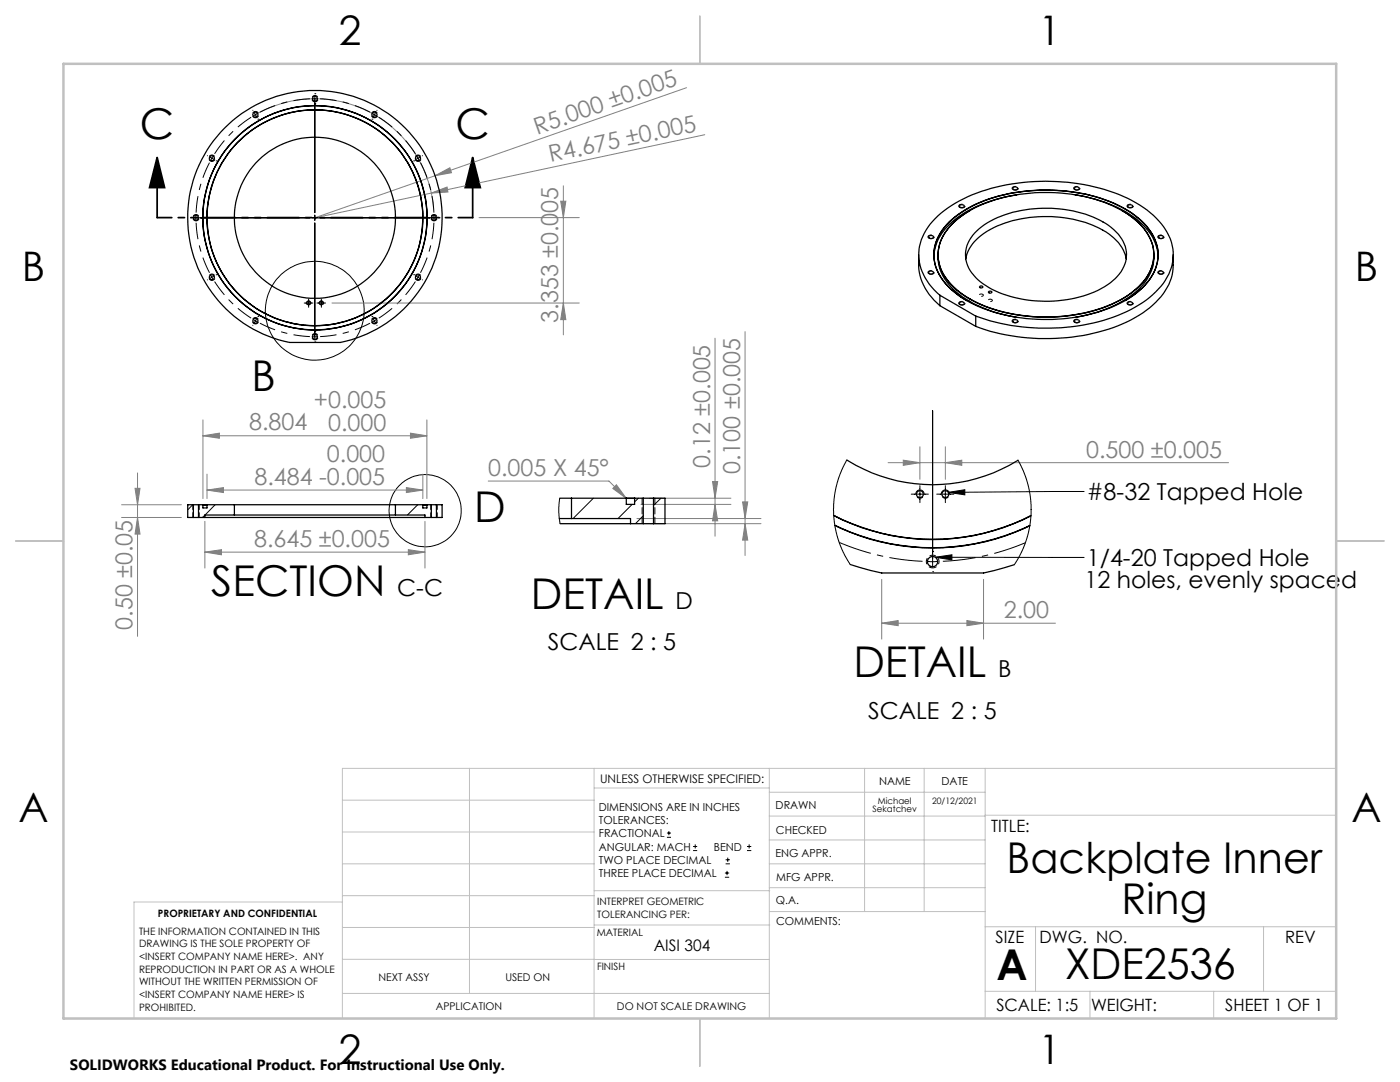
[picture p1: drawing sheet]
<svg xmlns="http://www.w3.org/2000/svg" width="279mm" height="216mm" viewBox="0 0 279 216" stroke-linecap="round" stroke-linejoin="round" font-family="sans-serif">
<g fill="none" stroke="#000" stroke-width=".2">
<path d="M62.3 19.7h1.1M62.8 18.7h.1M62.8 19.2v23.2M41.4 31.1h.1M41.8 31.3l.5 .3M42.3 31.6l-.3 .4M42.3 31.6l.4 .2M42.5 31.2l-.2 .4M43.1 32.1h.1M50.4 22h.1M50.7 22.4l.3 .5M51 22.9l-.4 .2"/>
<path d="M51 22.9l.2 .4M51.4 22.6l-.4 .3M51.5 23.8h.1M62.8 20.7h.1M74.2 23.8h.1M74.3 22.6l.4 .3M74.7 22.9l.4 .2M74.7 22.9l-.2 .4M75 22.4l-.3 .5M75.2 22h.1M82.5 32.1h.1M83.1 31.2l.3 .4"/>
<path d="M83.4 31.6l.3 .4M83.4 31.6l-.4 .2M83.9 31.3l-.5 .3M84.3 31.1h.1M38.1 43.5h.1M38.6 43.5h23.2M39.1 42.9v1.1M40.1 43.5h.1M41.4 55.8h.1M42 54.9l.3 .4M42.3 55.3l.2 .5M42.3 55.3l-.5 .3"/>
<path d="M42.7 55.1l-.4 .2M43.1 54.8h.1M61.6 59.6v1.7M62.3 43.5h1.1M62.8 42.9v1.1M62.8 44.5v23.2M63.9 43.5h23.2M64.1 59.6v1.7M82.5 54.8h.1M83 55.1l.4 .2M83.4 55.3l-.3 .5M83.4 55.3l.5 .3"/>
<path d="M83.7 54.9l-.3 .4M84.3 55.8h.1M85.6 43.5h.1M86.6 42.9v1.1M87.6 43.5h.1M50.4 64.9h.1M50.6 63.7l.4 .3M51 64l.4 .3M51 64l-.3 .5M51.2 63.6l-.2 .4M51.5 63.1h.1M60.7 60.5h1.7"/>
<path d="M62.3 67.2h1.1M62.8 68.2h.1M62.8 66.2h.1M63.3 60.5h1.7M74.2 63.1h.1M74.5 63.6l.2 .4M74.7 64l-.4 .3M74.7 64l.3 .5M75.1 63.7l-.4 .3M75.2 64.9h.1M181.9 98.6h3.4M183.6 96.9v3.4"/>
<path d="M186.1 82v31.1M186.9 98.6h3.5M188.7 96.9v3.4M189.3 98.2l3.2-.5v1zM216.4 98.1l-27.1 .1M185.1 112h2M186.1 114.1h.1M186.1 110h.1M186.7 111.2h29.7M186.7 111.2l3.3-.5v1zM133.1 167.1h.8M133.1 166.2h.8"/>
<path d="M133.5 165.8v.9M138.3 169.7h.8M138.3 168.9h.8M138.7 168.5v.8M144.7 175h.8M144.7 174.2h.8M144.8 172.4h.9M144.8 171.6h.9M145.1 173.8v.8M145.2 171.1v.9M149.1 169.7h.8M149.1 168.9h.8"/>
<path d="M149.5 168.5v.8"/>
<circle cx="62.8" cy="62" r="9.9"/>
<circle cx="84.8" cy="101.9" r="7.2"/>
</g>
<path d="M31.4 31.4l1.4 6h-3zM31.4 31.4v12M94.3 31.4l1.5 6h-2.9zM94.3 31.4v12" fill="none" stroke="#000" stroke-width=".35"/>
<g fill="none" stroke="#808080" stroke-width=".2">
<path d="M137 17.5l-50.2 17.6M51.2 22.8a23.8 23.8 0 0 1 35.3 18.8M86.1 38.5l3.1-1.2 .2 1zM86.8 35.1l3-1.6 .3 1zM112.4 37.1v29.7M140.7 26.9l-77.9 16.6 24-8.4M95.6 43.4h20M111.9 40.1h1l-.5 3.3zM66.3 60.5h49.3M112.4 60.5l.5 3.3h-1zM142.7 67.5v39.5M148.7 66.2v44.6"/>
<path d="M27 97.4h.9l-.5 3.3zM27.4 94.4v32.6M40.5 87l3.3-.6v1.1zM40.5 83.8v15.7M40.5 87h44.7M41.3 97.8l3.3-.5v1zM41.3 94.6v4.9M41.3 97.8h43.1M81.1 97.3l3.3 .5-3.3 .5zM81.9 86.4l3.3 .6-3.3 .5zM84.4 94.6v4.9M85.2 83.8v15.7"/>
<path d="M97.4 96h24.1l3.5 3.4M123 96.7l2 2.7-2.7-1.9zM129.6 99.4h16.3M142.2 96.1h1l-.5 3.3zM177.2 92.3h68M180.3 91.8l3.3 .5-3.3 .6zM183.6 89.1v6.5M188.7 92.3l3.2-.5v1.1zM188.7 89.1v6.5M24.3 103.3h11.9M24.3 100.7h11.9M27.4 103.3l.5 3.3h-.9z"/>
<path d="M40.9 110.2l3.3-.5v1zM40.9 104v9.3M40.9 110.2h43.9M81.5 109.7l3.3 .5-3.3 .5zM84.8 104v9.3M127.1 103.5h24.8M127.9 100.6h18M129.6 104.5h22.3M142.7 100.6l.5 3.3h-1zM148.2 100.2h1l-.5 3.3zM148.7 104.5l.5 3.3h-1zM176 115.6v11.9"/>
<path d="M196.3 115.6v11.9M176 124.4l3.2-.6v1zM176 124.4h34.6M193 123.8l3.3 .6-3.3 .4z"/>
</g>
<g fill="none" stroke="#000" stroke-width=".2" stroke-dasharray="1.3 .6" stroke-dashoffset=".5" stroke-linecap="butt">
<path d="M42.3 32.2a.64 .64 0 0 1-.6-.9 .64 .64 0 0 1 1.1-.1 .64 .64 0 0 1-.4 1h-.1M51 23.5a.64 .64 0 0 1-.6-.9 .64 .64 0 0 1 1.1-.1 .64 .64 0 0 1-.4 1h-.1M62.9 20.3a.64 .64 0 0 1-.6-.9 .64 .64 0 0 1 1.1-.1 .64 .64 0 0 1-.4 1h-.1M74.7 23.5a.64 .64 0 0 1-.5-.9 .64 .64 0 0 1 1-.1 .64 .64 0 0 1-.3 1h-.2M83.4 32.2a.64 .64 0 0 1-.5-.9 .64 .64 0 0 1 1-.1 .64 .64 0 0 1-.4 1h-.1M39.1 44.1a.64 .64 0 0 1-.6-.9 .64 .64 0 0 1 1.1-.1 .64 .64 0 0 1-.4 1h-.1M42.3 55.9a.64 .64 0 0 1-.6-.9 .64 .64 0 0 1 1.1-.1 .64 .64 0 0 1-.4 1h-.1M83.4 55.9a.64 .64 0 0 1-.5-.9 .64 .64 0 0 1 1-.1 .64 .64 0 0 1-.4 1h-.1M86.6 44.1a.64 .64 0 0 1-.6-.9 .64 .64 0 0 1 1.1-.1 .64 .64 0 0 1-.4 1h-.1M196.1 58.7h-.5a.26 .26 0 0 0-.1 .4 .26 .26 0 0 0 .4 0h.2a.19 .19 0 0 0 .1-.2 .19 .19 0 0 0-.1-.2M197.9 59.8l-.5-.1a.26 .26 0 0 0-.1 .4 .26 .26 0 0 0 .4 .1l.1-.1a.19 .19 0 0 0 .2-.1 .19 .19 0 0 0-.1-.2M51 64.6a.64 .64 0 0 1-.6-.9 .64 .64 0 0 1 1.1-.1 .64 .64 0 0 1-.4 1h-.1"/>
<path d="M62.9 67.8a.64 .64 0 0 1-.6-.9 .64 .64 0 0 1 1.1-.1 .64 .64 0 0 1-.4 1h-.1M74.7 64.6a.64 .64 0 0 1-.5-.9 .64 .64 0 0 1 1-.1 .64 .64 0 0 1-.3 1h-.2M186.1 113.3a1.27 1.27 0 0 1-1.1-1.8 1.27 1.27 0 0 1 2.2-.2 1.27 1.27 0 0 1-.8 2h-.3"/>
</g>
<path d="M183.6 97.8a.83 .83 0 0 0-.8 1.1 .83 .83 0 0 0 1.4 .2 .83 .83 0 0 0-.4-1.3h-.2M188.7 97.8a.83 .83 0 0 0-.8 1.1 .83 .83 0 0 0 1.4 .2 .83 .83 0 0 0-.4-1.3h-.2" fill="none" stroke="#000" stroke-width=".2" stroke-dasharray="1.3 .6" stroke-dashoffset="-.1" stroke-linecap="butt"/>
<path d="M61.6 60a.42 .42 0 0 0-.4 .6 .42 .42 0 0 0 .7 .1 .42 .42 0 0 0-.2-.7h-.1M64.1 60a.42 .42 0 0 0-.3 .6 .42 .42 0 0 0 .7 .1 .42 .42 0 0 0-.3-.7h-.1" fill="none" stroke="#000" stroke-width=".2" stroke-dasharray="1.3 .6" stroke-dashoffset=".3" stroke-linecap="butt"/>
<path d="M202.2 37.8a.35 .35 0 0 1-.2-.4 .35 .35 0 0 1 .5-.2h.2a.4 .4 0 0 1 .6 .4 .4 .4 0 0 1-.6 .3l-.5-.1M214.5 37.8a.35 .35 0 0 1-.2-.4 .35 .35 0 0 1 .5-.2h.2a.4 .4 0 0 1 .5 .4 .4 .4 0 0 1-.5 .3l-.5-.1M185.4 47.5a.35 .35 0 0 1-.2-.4 .35 .35 0 0 1 .5-.2h.2a.4 .4 0 0 1 .6 .4 .4 .4 0 0 1-.6 .3l-.5-.1M185.4 54.6a.35 .35 0 0 1-.2-.4 .35 .35 0 0 1 .5-.2h.2a.4 .4 0 0 1 .6 .4 .4 .4 0 0 1-.6 .3l-.5-.1M191.5 41.4a.35 .35 0 0 1-.1-.5 .35 .35 0 0 1 .4-.1h.3a.4 .4 0 0 1 .5 .3 .4 .4 0 0 1-.6 .4l-.5-.1M225.1 41.4a.35 .35 0 0 1-.1-.5 .35 .35 0 0 1 .4-.1h.3a.4 .4 0 0 1 .5 .3 .4 .4 0 0 1-.6 .4l-.5-.1M231.3 54.6a.35 .35 0 0 1-.2-.4 .35 .35 0 0 1 .5-.2h.2a.4 .4 0 0 1 .5 .4 .4 .4 0 0 1-.5 .3l-.5-.1M231.3 47.5a.35 .35 0 0 1-.2-.4 .35 .35 0 0 1 .5-.2h.2a.4 .4 0 0 1 .5 .4 .4 .4 0 0 1-.5 .3l-.5-.1M191.5 60.8a.35 .35 0 0 1-.1-.5 .35 .35 0 0 1 .4-.2h.3a.4 .4 0 0 1 .5 .4 .4 .4 0 0 1-.6 .4l-.5-.1M202.2 64.3a.35 .35 0 0 1-.2-.4 .35 .35 0 0 1 .5-.2h.2a.4 .4 0 0 1 .6 .4 .4 .4 0 0 1-.6 .3l-.5-.1M214.5 64.3a.35 .35 0 0 1-.2-.4 .35 .35 0 0 1 .5-.2h.2a.4 .4 0 0 1 .5 .4 .4 .4 0 0 1-.5 .3l-.5-.1M225.1 60.8a.35 .35 0 0 1-.1-.5 .35 .35 0 0 1 .4-.2h.3a.4 .4 0 0 1 .5 .4 .4 .4 0 0 1-.6 .4l-.5-.1" fill="none" stroke="#000" stroke-width=".2" stroke-dasharray="1.3 .6" stroke-linecap="butt"/>
<path d="M167.5 108.2a47.3 47.3 0 0 0 16.6 3.8M188.2 112a47.4 47.4 0 0 0 16.5-3.7" fill="none" stroke="#000" stroke-width=".2" stroke-dasharray="15.2 1.3 1.3 1.3" stroke-dashoffset="8.6" stroke-linecap="butt"/>
<path d="M61.8 19.7a23.8 23.8 0 0 0-9.9 2.7M41.8 32.5a23.7 23.7 0 0 0-2.7 9.9M50.1 23.4a23.8 23.8 0 0 0-7.3 7.3M73.8 22.4a23.7 23.7 0 0 0-9.9-2.7M82.9 30.7a23.8 23.8 0 0 0-7.3-7.3M39.1 44.5a23.8 23.8 0 0 0 2.7 9.9M42.8 56.2a23.8 23.8 0 0 0 7.3 7.3M83.9 54.4a23.7 23.7 0 0 0 2.7-9.9M86.6 42.4a23.8 23.8 0 0 0-2.7-9.9M51.9 64.5a23.7 23.7 0 0 0 9.9 2.7M63.9 67.2a23.8 23.8 0 0 0 9.9-2.7M75.6 63.5a23.8 23.8 0 0 0 7.3-7.3" fill="none" stroke="#000" stroke-width=".2" stroke-dasharray="15.2 1.3 1.3 1.3" stroke-dashoffset="11.9" stroke-linecap="butt"/>
<path d="M94.4 43.4h-63" fill="none" stroke="#000" stroke-width=".35" stroke-dasharray="6.3 1.3 1.3 1.3 1.3 1.3" stroke-dashoffset="3.4"/>
<g fill="none" stroke="#c0c0c0" stroke-width=".2">
<path d="M68.3 159.7h50.3M93.7 153.3v44.9M118.6 153.3v49.9M118.6 157.2h34.9M153.5 153.3v49.9M153.5 158.1h43.1M172.5 153.3v28.6M184.4 153.3v28.6M196.6 153.3v49.9M266.7 153.3h-198.4v49.9M68.3 178.7h50.3M68.3 172.4h50.3"/>
<path d="M68.3 166h50.3M68.3 180h-41.6v23.2M118.6 177.7h35M153.5 167.6h43.1M153.5 162.8h43.1M153.5 172.4h43.1M153.5 177.1h43.1M196.6 162.7h70.1M68.3 198.2h85.2M68.3 191.4l85.2 .1M68.3 185.1h50.3M118.6 184.6h35"/>
<path d="M153.6 181.9h43M196.6 197.8h70.1M196.6 184.9h70.1M206.7 184.9v12.9M217.5 197.8v5.4M242.2 197.8v5.4M252.2 184.9v12.9"/>
</g>
<path d="M139.7 3.2v9.5M3.1 107.9h9.6M266.7 107.9h9.5M139.7 203.2v9.6" fill="none" stroke="#c0c0c0" stroke-width=".25"/>
<path d="M12.7 12.7h254v190.5h-254z" fill="none" stroke="#c0c0c0" stroke-width=".5"/>
<path d="M128.2 99.4v5.1M130.7 99.4v5.1" fill="none" stroke="#000" stroke-width=".2" stroke-dasharray="1.3 .6"/>
<path d="M38.5 100.7v2.6M39.8 100.7v2.6M86 100.7v2.6M87.2 100.7v2.6" fill="none" stroke="#000" stroke-width=".2" stroke-dasharray="1.3 .6" stroke-dashoffset=".3"/>
<path d="M94.3 31.4l1.5 6h-2.9zM31.4 31.4l1.4 6h-3z" fill="#000"/>
<g fill="#808080">
<path d="M86.1 38.5l3.1-1.2 .2 1z"/>
<path d="M86.8 35.1l3-1.6 .3 1z"/>
<path d="M112.4 60.5l.5 3.3h-1zM111.9 40.1h1l-.5 3.3z"/>
<path d="M193 123.8l3.3 .6-3.3 .4zM176 124.4l3.2-.6v1z"/>
<path d="M180.3 91.8l3.3 .5-3.3 .6zM188.7 92.3l3.2-.5v1.1zM40.9 110.2l3.3-.5v1zM81.5 109.7l3.3 .5-3.3 .5zM41.3 97.8l3.3-.5v1zM81.1 97.3l3.3 .5-3.3 .5zM40.5 87l3.3-.6v1.1zM81.9 86.4l3.3 .6-3.3 .5zM123 96.7l2 2.7-2.7-1.9z"/>
<path d="M142.7 100.6l.5 3.3h-1zM142.2 96.1h1l-.5 3.3zM148.7 104.5l.5 3.3h-1zM148.2 100.2h1l-.5 3.3z"/>
<path d="M27.4 103.3l.5 3.3h-.9zM27 97.4h.9l-.5 3.3z"/>
</g>
<path d="M189.3 98.2l3.2-.5v1zM186.7 111.2l3.3-.5v1z" fill="#000"/>
<g fill="none" stroke="#000" stroke-width=".25">
<path d="M202.1 37.5a.5 .5 0 0 1 .6-.2 .5 .5 0 0 1 .4 .4 .5 .5 0 0 1-.6 .2 .5 .5 0 0 1-.4-.4zM202.9 38.9a24 24 0 0 0-14 6.5 8.9 8.9 0 0 0-2.5 5.7M214.4 37.5a.58 .58 0 0 1 1 .1 .58 .58 0 0 1-1-.1zM214.6 38.9a24.8 24.8 0 0 1 13.7 6.2 9.4 9.4 0 0 1 2.8 6M183.3 50.8v2.1a11 11 0 0 0 4.3 8.1M185.3 47.2a.5 .5 0 0 1 .6-.2 .5 .5 0 0 1 .4 .4 .5 .5 0 0 1-.6 .2 .5 .5 0 0 1-.4-.4zM185.3 54.3a.5 .5 0 0 1 .6-.3 .5 .5 0 0 1 .4 .5 .5 .5 0 0 1-.6 .2 .5 .5 0 0 1-.4-.4zM187.2 50.8a9.4 9.4 0 0 0 4.3 8 26 26 0 0 0 11.4 4.5M187.6 58.9a10.1 10.1 0 0 1-3.9-10.4 14.1 14.1 0 0 1 6.9-7.9 38.3 38.3 0 0 1 23.6-4.1 29.4 29.4 0 0 1 16 6.5 10.4 10.4 0 0 1 3.8 9.2 12.2 12.2 0 0 1-5.2 7.7 34.3 34.3 0 0 1-20.4 5.6 38.9 38.9 0 0 1-13.7-2.4M187.6 58.9l7.1 4.2M187.6 58.9v2.1M189.4 44.3a25.8 25.8 0 0 1 14.9-6.1 34.4 34.4 0 0 1 20.3 3.5 12.9 12.9 0 0 1 6.2 6.9 8.8 8.8 0 0 1-3.3 9.3 27.8 27.8 0 0 1-16.4 5.8 33.2 33.2 0 0 1-18.9-4.2 12 12 0 0 1-5.7-7 8.6 8.6 0 0 1 2.9-8.2z"/>
<path d="M190.5 44.3a26 26 0 0 1 15-5.7 30.6 30.6 0 0 1 20.2 4.5 9.9 9.9 0 0 1 4.6 7.8 9.9 9.9 0 0 1-4.8 7.7 29.9 29.9 0 0 1-17.1 4.7 29.3 29.3 0 0 1-16.9-5 9.3 9.3 0 0 1-4.2-8.5 9.7 9.7 0 0 1 3.2-5.5zM191.5 41a.51 .51 0 0 1 .5-.2 .51 .51 0 0 1 .4 .5 .51 .51 0 0 1-.6 .2 .51 .51 0 0 1-.3-.5zM192.7 51.6a8.6 8.6 0 0 1 5-5.8 25.2 25.2 0 0 1 22.4 .1 8.4 8.4 0 0 1 4.7 5.7M192.9 60a12.9 12.9 0 0 1-6.2-6.9 8.8 8.8 0 0 1 3.3-9.2 27.2 27.2 0 0 1 16.4-5.9 31.7 31.7 0 0 1 19.6 4.6 10.5 10.5 0 0 1 5.1 7.8 9.7 9.7 0 0 1-4.2 7.9l-2.4 1.7M193.5 42.1a11.4 11.4 0 0 0-6.2 7.9 8.9 8.9 0 0 0 3.6 7.8 26.7 26.7 0 0 0 15.3 5.4 31.7 31.7 0 0 0 18.5-4 10.7 10.7 0 0 0 5.6-8 9.8 9.8 0 0 0-4.9-8.3l-1.4-.8M194.5 46.5a17.9 17.9 0 0 1 11-4.8 23.6 23.6 0 0 1 15.8 3.3 7.3 7.3 0 0 1 3.5 6.2 7.5 7.5 0 0 1-3.8 5.6 24.4 24.4 0 0 1-17.7 2.7 15.4 15.4 0 0 1-9.4-5.1 5.9 5.9 0 0 1 .6-7.9zM195.6 57.1l.2-.1 .3 .2a.32 .32 0 0 1-.3 .3 .32 .32 0 0 1-.3-.3zM197.3 58.2a.38 .38 0 0 1 .4-.1 .38 .38 0 0 1 .2 .3 .38 .38 0 0 1-.3 .1 .38 .38 0 0 1-.3-.3zM224 42.1h.1M225.1 41a.66 .66 0 0 1 1 .2 .6 .6 0 0 1-1.1-.1zM230.3 50.8a9.4 9.4 0 0 1-4.3 8 25.6 25.6 0 0 1-11.4 4.5M231.3 54.2a.56 .56 0 0 1 .9 .2 .58 .58 0 0 1-1-.1z"/>
<path d="M231.3 47.1a.59 .59 0 0 1 .9 .2 .58 .58 0 0 1-1-.1zM234.1 50.8v2.1a10.5 10.5 0 0 1-4.1 8 28.7 28.7 0 0 1-15 6.2 41.2 41.2 0 0 1-20.3-2M187.6 61l7.1 4.1M191.5 60.4a.5 .5 0 0 1 .5-.2 .5 .5 0 0 1 .4 .4 .51 .51 0 0 1-.5 .2 .51 .51 0 0 1-.4-.4zM194.7 63.1v2M202.1 63.9a.51 .51 0 0 1 .6-.2 .51 .51 0 0 1 .4 .5 .5 .5 0 0 1-.6 .2 .5 .5 0 0 1-.4-.5zM214.5 63.9a.6 .6 0 0 1 .9 .2 .58 .58 0 0 1-1-.1zM225.1 60.4a.61 .61 0 0 1 1 .2 .53 .53 0 0 1-.6 .2 .53 .53 0 0 1-.4-.4zM111.7 99.4h2.4M114.1 99.4h10.9M114.1 99.4v4.1M125 99.4h1.7"/>
<path d="M125 99.4h.1M125 99.4h1.6M125 99.4v1.2h1.6v-1.2M126.7 99.4h1.7M126.7 99.4h-.1M128.4 99.4h2M128.4 99.4v5.1M130.4 99.4h2.3v5.1h-2.3M130.4 99.4v5.1M169 91.8a32.1 32.1 0 0 0 34.2 0M38.6 100.7h1M38.6 103.3h1"/>
<path d="M38.6 100.7h-1.1v2.6h1.1M38.6 100.7v2.6M39.6 100.7h.9M39.6 103.3h1.3M39.6 100.7v2.6M40.5 100.7h.8M40.5 100.7v.1M40.5 100.8h.8M40.9 103.3h43.9M41.3 100.7h5.5M41.3 100.7v.7h-.8v-.6M46.8 100.7h32.1"/>
<path d="M46.8 102.8h32.1M46.8 102.8h-5.9v.5M46.8 100.7v2.1M78.9 102.8h5.9v.5M78.9 100.7h5.5M78.9 100.7v2.1M84.4 100.8h.8M84.4 100.7h.8M84.4 100.7v.7h.8v-.6M84.8 103.3h1.3M85.2 100.7h.9M85.2 100.7v.1"/>
<path d="M86.1 100.7h1M86.1 103.3h1M86.1 100.7v2.6M87.1 100.7h1.1v2.6h-1.1M87.1 100.7v2.6M111.6 103.5h2.5M111.8 104.5h14M114.1 103.5h11.7v1M125.8 104.5h2.6M128.4 104.5h2M166.4 102.8a43.2 43.2 0 0 0 39.3 .1M166.4 102.9a43 43 0 0 0 39.3 0"/>
<path d="M166.6 104.8a46.3 46.3 0 0 0 19.5 4.5 43.7 43.7 0 0 1-19.5-4.5zM169.7 112.6l6.3 1.7h20.3l6.1-1.6M205.5 104.9a44 44 0 0 1-19.4 4.4M205.5 104.8a45 45 0 0 1-19.4 4.5"/>
<circle cx="62.8" cy="19.7" r=".51"/>
<circle cx="42.3" cy="31.6" r=".51"/>
<circle cx="51" cy="22.9" r=".52"/>
<circle cx="74.7" cy="22.9" r=".52"/>
<circle cx="83.4" cy="31.6" r=".51"/>
<circle cx="39.1" cy="43.5" r=".51"/>
<circle cx="42.3" cy="55.3" r=".51"/>
<circle cx="62.8" cy="43.5" r="21.5"/>
<circle cx="62.8" cy="43.4" r="22.4"/>
<circle cx="62.8" cy="43.4" r="25.4"/>
<circle cx="62.8" cy="43.5" r="16.1"/>
<circle cx="62.8" cy="43.4" r="21.6"/>
<circle cx="62.9" cy="43.5" r="22.4"/>
<circle cx="83.4" cy="55.3" r=".51"/>
<circle cx="86.6" cy="43.5" r=".51"/>
<circle cx="51" cy="64" r=".52"/>
<circle cx="61.6" cy="60.5" r=".35"/>
<circle cx="62.8" cy="67.2" r=".5"/>
<circle cx="64.1" cy="60.5" r=".35"/>
<circle cx="74.7" cy="64" r=".52"/>
<circle cx="183.6" cy="98.6" r=".69"/>
<circle cx="188.6" cy="98.6" r=".69"/>
<circle cx="186.1" cy="112.1" r="1.02"/>
</g>
<path d="M111.7 99.4l-.2 3 .3 2.1M118.4 99.4l-4 4.1M127.4 99.4l-.8 .8M131.9 99.4l-1.5 1.5M169 91.8l-1 1.9-.9 2.6-.6 2.5-.2 3.1 .3 2.9 .5 2.5 1.2 2.9 1.4 2.4M203.2 91.8l1.2 2.5 .9 2.9 .4 2.9 .1 2.7-.4 2.7-.8 2.9-1.1 2.5-1.1 1.8M38.5 100.7l-1 1M40.9 102.8l-.5 .5M42.9 100.7l-2 2.1M83.4 100.7l-2.1 2.1M126.2 100.6l-2.9 2.9M128.4 102.9l-1.6 1.6" fill="none" stroke="#000" stroke-width=".2"/>
<g font-size="8.5">
<text x="27.9" y="27.6">C</text>
<text x="90.9" y="27.6">C</text>
<text x="50.2" y="78.1">B</text>
<text x="94.6" y="104.2">D</text>
<text x="42.2" y="119">SECTION</text>
<text x="106" y="121.5">DETAIL</text>
<text x="170.3" y="135.2">DETAIL</text>
<text x="200.9" y="174.2">Backplate Inner</text>
<text x="223.8" y="182.3">Ring</text>
<text x="198.9" y="195.5">A</text>
<text x="212.6" y="195.4">XDE2536</text>
</g>
<g font-size="8.1">
<text x="67.6" y="8.9">2</text>
<text x="207.3" y="8.9">1</text>
<text x="4.4" y="56.2">B</text>
<text x="270.4" y="56.2">B</text>
<text x="3.7" y="164.1">A</text>
<text x="269.7" y="164.1">A</text>
<text x="67.6" y="212.4">2</text>
<text x="207.3" y="212.4">1</text>
</g>
<g font-size="4.7" fill="#808080">
<text x="107.2" y="26.8" transform="rotate(-19 107.2 26.8)">R5.000 ±0.005</text>
<text x="109.9" y="32.4" transform="rotate(-12 109.9 32.4)">R4.675 ±0.005</text>
<text x="111.4" y="64.4" transform="rotate(-90 111.4 64.4)">3.353 ±0.005</text>
<text x="62.7" y="81.4">+0.005</text>
<text x="49.7" y="85.9">8.804</text>
<text x="65.5" y="85.9">0.000</text>
<text x="65.2" y="92.2">0.000</text>
<text x="97.4" y="94.9">0.005 X 45°</text>
<text x="141.7" y="93.3" transform="rotate(-90 141.7 93.3)">0.12 ±0.005</text>
<text x="147.7" y="94.6" transform="rotate(-90 147.7 94.6)">0.100 ±0.005</text>
<text x="216.8" y="91.3">0.500 ±0.005</text>
<text x="50.8" y="96.7">8.484 -0.005</text>
<text x="50.7" y="109.2">8.645 ±0.005</text>
<text x="26.5" y="125.7" transform="rotate(-90 26.5 125.7)">0.50 ±0.05</text>
<text x="200.3" y="123.3">2.00</text>
</g>
<g font-size="4.7">
<text x="216.9" y="99.8">#8-32 Tapped Hole</text>
<text x="216.9" y="113">1/4-20 Tapped Hole</text>
<text x="79.3" y="118.9">C-C</text>
<text x="216.4" y="117.4">12 holes, evenly spaced</text>
<text x="134.8" y="121.5">D</text>
<text x="109.3" y="129.7">SCALE 2 : 5</text>
<text x="199.2" y="135.2">B</text>
<text x="173.3" y="143.4">SCALE 2 : 5</text>
</g>
<g font-size="3.4">
<text x="197.8" y="166">TITLE:</text>
<text x="198.7" y="188.1">SIZE</text>
<text x="207.5" y="188.1">DWG. NO.</text>
<text x="256.5" y="188.2">REV</text>
<text x="198.8" y="201.7">SCALE: 1:5</text>
<text x="217.7" y="201.8">WEIGHT:</text>
<text x="244.5" y="201.7">SHEET 1 OF 1</text>
</g>
<text font-size="3.2" x="130.5" y="189.8">AISI 304</text>
<text font-size="3" x="14" y="213.5">SOLIDWORKS Educational Product. For Instructional Use Only.</text>
<text font-size="2.4" x="119.8" y="156.2">UNLESS OTHERWISE SPECIFIED:</text>
<g font-size="2.2">
<text x="119.5" y="161.8">DIMENSIONS ARE IN INCHES</text>
<text x="154.8" y="161.4">DRAWN</text>
<text x="175.4" y="156.6">NAME</text>
<text x="187.9" y="156.7">DATE</text>
<text x="119.5" y="164.4">TOLERANCES:</text>
<text x="119.5" y="167.1">FRACTIONAL</text>
<text x="154.9" y="166.3">CHECKED</text>
<text x="119.5" y="169.7">ANGULAR: MACH</text>
<text x="119.5" y="172.4">TWO PLACE DECIMAL</text>
<text x="142.5" y="169.7">BEND</text>
<text x="154.8" y="171">ENG APPR.</text>
<text x="119.5" y="175">THREE PLACE DECIMAL</text>
<text x="154.9" y="175.7">MFG APPR.</text>
<text x="154.9" y="180.4">Q.A.</text>
<text x="154.9" y="184.6">COMMENTS:</text>
</g>
<g font-size="2.1">
<text x="75.5" y="195.7">NEXT ASSY</text>
<text x="100.9" y="195.7">USED ON</text>
<text x="86.9" y="201.5">APPLICATION</text>
<text x="123.1" y="201.6">DO NOT SCALE DRAWING</text>
</g>
<g font-size="2">
<text x="31.5" y="182.9">PROPRIETARY AND CONFIDENTIAL</text>
<text x="119.2" y="180.6">INTERPRET GEOMETRIC</text>
<text x="119.2" y="183.1">TOLERANCING PER:</text>
<text x="27.8" y="186.5">THE INFORMATION CONTAINED IN THIS</text>
<text x="27.8" y="189">DRAWING IS THE SOLE PROPERTY OF</text>
<text x="27.8" y="191.6">&lt;INSERT COMPANY NAME HERE&gt;. ANY</text>
<text x="119.1" y="186.7">MATERIAL</text>
<text x="27.8" y="194.1">REPRODUCTION IN PART OR AS A WHOLE</text>
<text x="27.8" y="196.6">WITHOUT THE WRITTEN PERMISSION OF</text>
<text x="119.1" y="193.5">FINISH</text>
<text x="27.8" y="199.1">&lt;INSERT COMPANY NAME HERE&gt; IS</text>
<text x="27.8" y="201.7">PROHIBITED.</text>
</g>
<g font-size="1.8">
<text x="175.2" y="160.4">Michael</text>
<text x="186" y="160.5">20/12/2021</text>
<text x="174.1" y="162.1">Sekatchev</text>
</g>
</svg>
